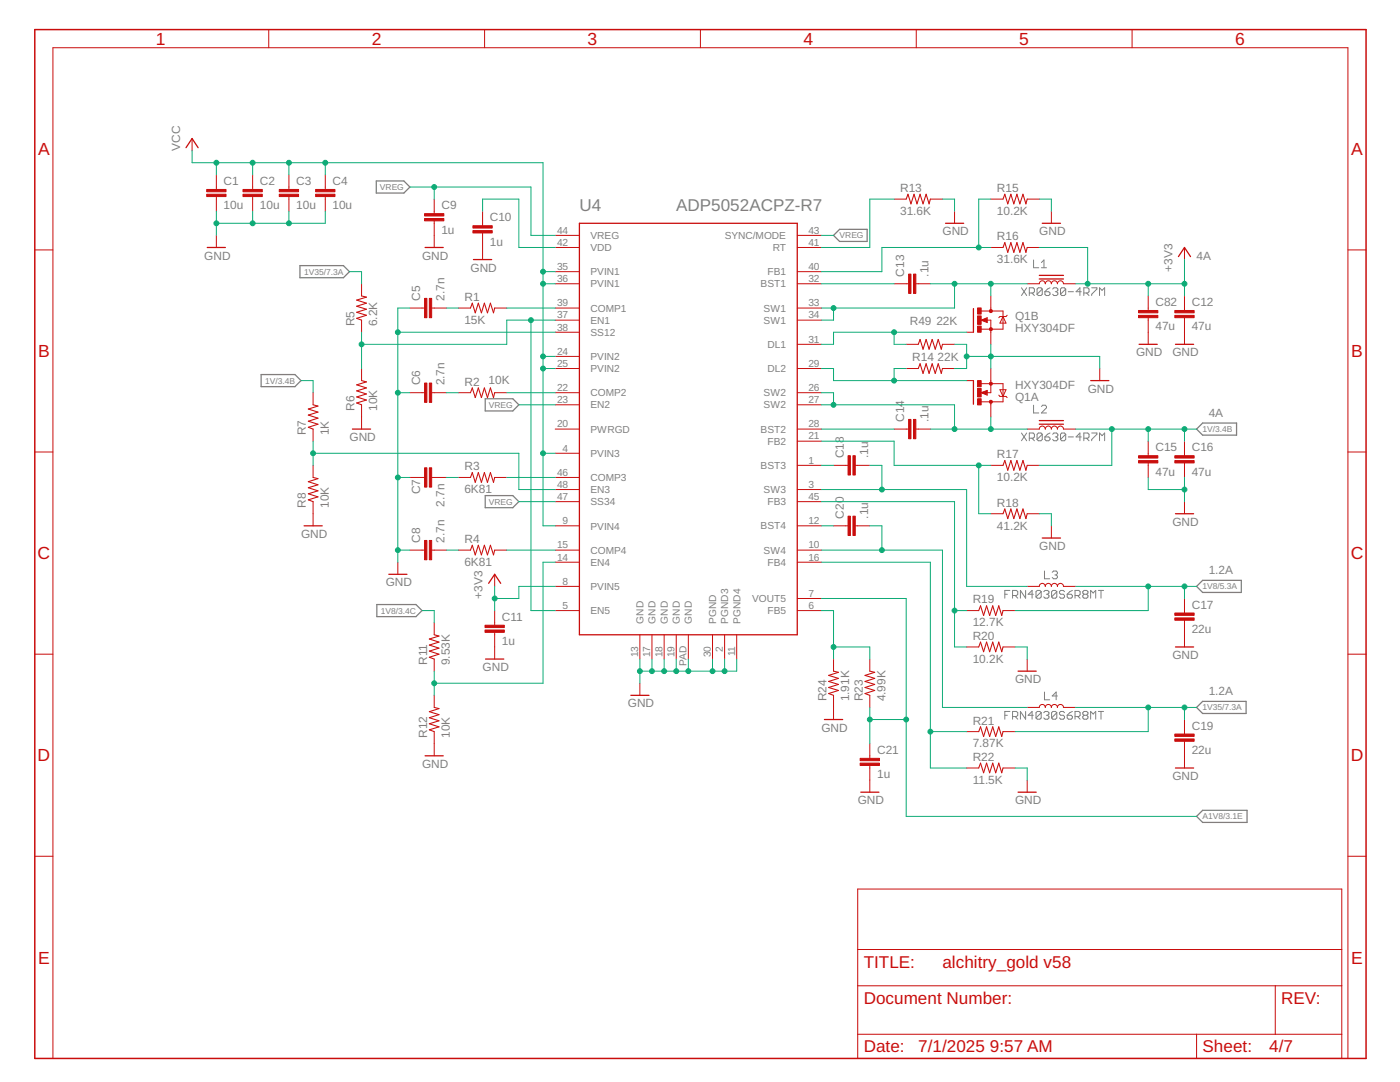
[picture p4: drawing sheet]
<svg xmlns="http://www.w3.org/2000/svg" width="279mm" height="216mm" viewBox="0 0 279 216" stroke-linecap="round" stroke-linejoin="round" font-family="sans-serif">
<g fill="none" stroke="#808080" stroke-width=".2">
<path d="M203.9 57.4l1 1.6M204.9 57.4l-1 1.6M205.4 58.5h.8l.2-.3v-.5l-.2-.3h-.8v1.6M205.9 58.5l.5 .5M206.3 51.9v1.5h1M207.8 53.4h1.1M207.8 52.4l.5-.5v1.5M208 57.7l-.2-.3h-.6l-.2 .3v1M208 57.7v1l-.2 .3h-.6l-.2-.3M208 57.7l-1 1M208.5 58.2h.8l.2 .3v.2l-.2 .3h-.5l-.3-.3zM209.5 57.4l-.5 .3-.5 .5"/>
<path d="M210.1 57.7l.2-.3h.6l.2 .3v.2l-.2 .3M210.6 58.2h.3M210.9 58.2l.2 .3v.2l-.2 .3h-.6l-.2-.3M212.7 57.7l-.3-.3h-.5l-.3 .3v1M212.7 57.7v1l-.3 .3h-.5l-.3-.3M212.7 57.7l-1.1 1M213.2 58.2h1M215.8 58.2h-1l.7-.8v1.6M216.3 58.5h.8l.2-.3v-.5l-.2-.3h-.8v1.6M216.8 58.5l.5 .5M217.9 57.4h1v.3l-1 1v.3M219.4 59v-1.6l.5 .5 .6-.5v1.6"/>
<path d="M203.9 86.4l1 1.5M204.9 86.4l-1 1.5M205.4 87.4h.8l.2-.2v-.5l-.2-.3h-.8v1.5M205.9 87.4l.5 .5M206.3 80.9v1.5h1M207.8 81.1l.3-.2h.5l.3 .2v.3l-1.1 1h1.1M208 86.7l-.2-.3h-.6l-.2 .3v1M208 86.7v1l-.2 .2h-.6l-.2-.2M208 86.7l-1 1M208.5 87.2h.8l.2 .2v.3l-.2 .2h-.5l-.3-.2zM209.5 86.4l-.5 .3-.5 .5M210.1 86.7l.2-.3h.6l.2 .3v.2l-.2 .3"/>
<path d="M210.6 87.2h.3M210.9 87.2l.2 .2v.3l-.2 .2h-.6l-.2-.2M212.7 86.7l-.3-.3h-.5l-.3 .3v1M212.7 86.7v1l-.3 .2h-.5l-.3-.2M212.7 86.7l-1.1 1M213.2 87.2h1M215.8 87.2h-1l.7-.8v1.5M216.3 87.4h.8l.2-.2v-.5l-.2-.3h-.8v1.5M216.8 87.4l.5 .5M217.9 86.4h1v.3l-1 1v.2M219.4 87.9v-1.5l.5 .5 .6-.5v1.5M200.5 118.6h.5"/>
<path d="M201.5 117.8h-1v1.6M202.1 118.8h.8l.2-.2v-.5l-.2-.3h-.8v1.6M202.6 118.8l.5 .6M204.7 117.8v1.6l-1.1-1.6v1.6M206.2 118.6h-1l.8-.8v1.6M207.8 118.1l-.3-.3h-.5l-.2 .3v1M207.8 118.1v1l-.3 .3h-.5l-.2-.3M207.8 118.1l-1 1M208.3 118.1l.3-.3h.5l.2 .3v.2l-.2 .3M208.4 113.9v1.6h1.1M208.8 118.6h.3M209.1 118.6l.2 .2v.3l-.2 .3h-.5l-.3-.3"/>
<path d="M210 114.2l.3-.3h.5l.2 .3v.2l-.2 .3M210.5 114.7h.3M210.8 114.7l.2 .3v.2l-.2 .3h-.5l-.3-.3M210.9 118.1l-.2-.3h-.6l-.2 .3v1M210.9 118.1v1l-.2 .3h-.6l-.2-.3M210.9 118.1l-1 1M212.4 118.1l-.2-.3h-.5l-.3 .3v.2l.3 .3h.5l.2 .2v.3l-.2 .3h-.5l-.3-.3M213 118.6h.8l.2 .2v.3l-.2 .3h-.6l-.2-.3zM214 117.8l-.5 .3-.5 .5M214.5 118.8h.8l.3-.2v-.5l-.3-.3h-.8v1.6M215.1 118.8l.5 .6M216.3 118.6l-.2-.3v-.2l.2-.3h.6l.2 .3v.2l-.2 .3"/>
<path d="M216.3 118.6h.6M216.3 118.6l-.2 .2v.3l.2 .3h.6l.2-.3v-.3l-.2-.2M217.7 119.4v-1.6l.5 .5 .5-.5v1.6M219.2 117.8h1M219.7 117.8v1.6M208.4 138.1v1.5h1.1M211 138.9h-1l.8-.8v1.5M200.5 142.7h.5M201.5 142h-1v1.5M202.1 143h.8l.2-.3v-.5l-.2-.2h-.8v1.5M202.6 143l.5 .5M204.7 142v1.5l-1.1-1.5v1.5"/>
<path d="M206.2 142.7h-1l.8-.7v1.5M207.8 142.2l-.3-.2h-.5l-.2 .2v1.1M207.8 142.2v1.1l-.3 .2h-.5l-.2-.2M207.8 142.2l-1 1.1M208.3 142.2l.3-.2h.5l.2 .2v.3l-.2 .2M208.8 142.7h.3M209.1 142.7l.2 .3v.3l-.2 .2h-.5l-.3-.2M210.9 142.2l-.2-.2h-.6l-.2 .2v1.1M210.9 142.2v1.1l-.2 .2h-.6l-.2-.2M210.9 142.2l-1 1.1M212.4 142.2l-.2-.2h-.5l-.3 .2v.3l.3 .2h.5l.2 .3v.3l-.2 .2h-.5l-.3-.2M213 142.7h.8l.2 .3v.3l-.2 .2h-.6l-.2-.2z"/>
<path d="M214 142l-.5 .2-.5 .5M214.5 143h.8l.3-.3v-.5l-.3-.2h-.8v1.5M215.1 143l.5 .5M216.3 142.7l-.2-.2v-.3l.2-.2h.6l.2 .2v.3l-.2 .2M216.3 142.7l-.2 .3v.3l.2 .2h.6l.2-.2v-.3l-.2-.3M216.3 142.7h.6M217.7 143.5v-1.5l.5 .5 .5-.5v1.5M219.2 142h1M219.7 142v1.5"/>
</g>
<path d="M75.1 36.1h5.5l1.2 1.2-1.2 1.2h-5.5zM59.9 53h8.6l1.2 1.2-1.2 1.2h-8.6zM167.6 45.8h5.5v2.4h-5.5l-1.3-1.2zM52.1 74.7h6.8l1.2 1.2-1.2 1.3h-6.8zM96.8 79.6h5.5l1.2 1.2-1.2 1.2h-5.5zM96.8 98.9h5.5l1.2 1.2-1.2 1.2h-5.5zM238.8 85.6l1.2-1.2h6.8v2.4h-6.8zM238.8 117l1.2-1.2h7.7v2.4h-7.7zM75.2 120.6h7.8l1.2 1.2-1.2 1.2h-7.8zM240 140h8.7v2.4h-8.7l-1.2-1.2zM240 161.7h8.9v2.4h-8.9l-1.2-1.2z" fill="none" stroke="#808080" stroke-width=".25"/>
<path d="M6.9 5.9h265.7v205.3h-265.7zM196.7 78.4h.2v-.3l-.8 .3 .8 .2M196.9 63.6l-.8 .3 .8 .2v-.2h-.2" fill="none" stroke="#c90d0c" stroke-width=".3"/>
<g fill="none" stroke="#c90d0c" stroke-width=".2">
<path d="M53.6 5.9v3.6M96.7 5.9v3.6M139.8 5.9v3.6M182.9 5.9v3.6M225.9 5.9v3.6M38.3 27.6v2.5M43.2 34.9v2.9M43.2 39.2v2.9M50.4 34.9v2.9M50.4 39.2v2.9M57.7 34.9v2.9M57.7 39.2v2.9"/>
<path d="M64.9 34.9v2.9M64.9 39.2v2.9M86.7 39.7v2.9M178.4 39.7h2.4M185.7 39.7h2.4M197.7 39.7h2.5M205 39.7h2.4M6.9 49.9h3.7M43.2 47v2.4M72.2 56.6v2.5M86.7 44.1v5.3M96.3 42.1v2.9"/>
<path d="M96.3 46.5v5.3M110.8 47h4.8M110.8 49.4h4.8M110.8 54.2h4.8M110.8 56.6h4.8M159.1 47h4.8M159.1 49.4h4.8M159.1 54.2h4.8M159.1 56.6h4.8M178.4 56.6h2.9M182.8 56.6h2.9M190.5 42.1v2.5"/>
<path d="M197.7 49.4h2.5M197.7 59.1v3M205 56.6h2.4a.6 .6 0 0 1 .6-.6 .6 .6 0 0 1 .6 .6 .6 .6 0 0 1 .6-.6 .6 .6 0 0 1 .6 .6 .6 .6 0 0 1 .6-.6 .6 .6 0 0 1 .6 .6 .6 .6 0 0 1 .6-.6 .6 .6 0 0 1 .6 .6h2.5M205 49.4h2.4M209.8 42.1v2.5M229.2 59.1v2.8M236.4 49.4v2.4M236.4 59.1v2.8M269 49.9h3.6M62.5 78.4v2.4M72.2 63.9v2.4M72.2 73.5v2.4"/>
<path d="M81.8 61.5h2.9M81.8 78.4h2.9M86.2 61.5h2.9M86.2 78.4h2.9M91.5 61.5h2.4M91.5 78.4h2.4M98.7 61.5h2.4M98.7 78.4h2.4M110.8 61.5h4.8M110.8 63.9h4.8M110.8 66.3h4.8M110.8 71.1h4.8"/>
<path d="M110.8 73.5h4.8M110.8 78.4h4.8M159.1 61.5h4.8M159.1 63.9h4.8M159.1 73.5h4.8M159.1 78.4h4.8M159.1 68.7h4.8M180.8 73.5h2.5M180.8 68.7h2.5M188.1 73.5h2.4M188.1 68.7h2.4M192.9 66.3h1.4"/>
<path d="M192.9 75.9h1.4M195.8 76.6h4.4v3.6h-4.4M195.8 63.9l1.2-.5v1zM195.8 78.4l1.2-.5v.9zM195.8 62.1h4.4v3.6h-4.4M196.9 63.9h.8v4.8M197.7 73.5v4.9h-.8M199.3 78.8l.3 .3h1.2l.2 .2M199.6 77.8h1.2l-.6 1.3zM200.2 63.2l.6 1.3h-1.2zM201 62.9l-.2 .3h-1.2l-.3 .2M219.5 73.5v2.4"/>
<path d="M229.2 63.4v5.3M236.4 63.4v5.3M6.9 90.2h3.7M62.5 85.6v2.4M62.5 92.9v2.4M72.2 80.8v4.8M81.8 95.3h2.9M86.2 95.3h2.9M91.5 95.3h2.4M98.7 95.3h2.4M110.8 85.6h4.8M110.8 80.8h4.8"/>
<path d="M110.8 90.4h4.8M110.8 95.3h4.8M110.8 97.7h4.8M159.1 85.6h4.8M159.1 80.8h4.8M159.1 97.7h4.8M159.1 88h4.8M159.1 92.9h4.8M166.3 92.9h2.9M170.7 92.9h2.9M178.4 85.6h2.9M182.8 85.6h2.9"/>
<path d="M197.7 92.9h2.5M197.7 80.2v3M205 85.6h2.4a.6 .6 0 0 1 .6-.6 .6 .6 0 0 1 .6 .6 .6 .6 0 0 1 .6-.6 .6 .6 0 0 1 .6 .6 .6 .6 0 0 1 .6-.6 .6 .6 0 0 1 .6 .6 .6 .6 0 0 1 .6-.6 .6 .6 0 0 1 .6 .6h2.5M205 92.9h2.4M229.2 88v2.9M229.2 92.4v2.9M236.4 88v2.9M236.4 92.4v2.9M269 90.2h3.6M62.5 100.1v4.8M79.4 112.2v2.4M81.8 109.8h2.9"/>
<path d="M86.2 109.8h2.9M91.5 109.8h2.4M98.7 109.8h2.4M98.7 114.6v2.4M110.8 100.1h4.8M110.8 104.9h4.8M110.8 109.8h4.8M110.8 112.2h4.8M110.8 117h4.8M159.1 100.1h4.8M159.1 104.9h4.8M159.1 109.8h4.8"/>
<path d="M159.1 112.2h4.8M159.1 119.4h4.8M166.3 104.9h2.9M170.7 104.9h2.9M197.7 102.5h2.5M205 117h2.4a.6 .6 0 0 1 .6-.6 .6 .6 0 0 1 .6 .6 .6 .6 0 0 1 .6-.6 .6 .6 0 0 1 .6 .6 .6 .6 0 0 1 .6-.6 .6 .6 0 0 1 .6 .6 .6 .6 0 0 1 .6-.6 .6 .6 0 0 1 .6 .6h2.5M205 102.5h2.4M209.8 104.9v2.5M236.4 100.1v2.4M236.4 119.4v2.9M6.9 130.5h3.7M86.7 124.2v2.5"/>
<path d="M86.7 131.5v2.4M86.7 138.7v2.5M98.7 121.8v2.9M98.7 126.2v5.3M110.8 121.8h4.8M127.7 126.7v4.8M127.7 136.3v2.4M130.1 126.7v4.8M132.5 126.7v4.8M135 126.7v4.8M137.4 126.7v4.8M142.2 126.7v4.8"/>
<path d="M144.6 126.7v4.8M147 126.7v4.8M159.1 121.8h4.8M166.3 131.5v2.4M166.3 138.7v4.9M173.6 131.5v2.4M173.6 138.7v2.5M192.9 121.8h2.4M192.9 129.1h2.4M200.2 121.8h2.4M200.2 129.1h2.4M205 131.5v2.4"/>
<path d="M236.4 123.8v5.3M269 130.5h3.6M86.7 146v4.8M173.6 148.4v2.9M173.6 152.8v5.3M192.9 146h2.4M192.9 153.2h2.4M200.2 146h2.4M200.2 153.2h2.4M205 141.2h2.4a.6 .6 0 0 1 .6-.6 .6 .6 0 0 1 .6 .6 .6 .6 0 0 1 .6-.6 .6 .6 0 0 1 .6 .6 .6 .6 0 0 1 .6-.6 .6 .6 0 0 1 .6 .6 .6 .6 0 0 1 .6-.6 .6 .6 0 0 1 .6 .6h2.5M205 155.7v2.4M236.4 143.6v2.9"/>
<path d="M236.4 147.9v5.3M6.9 170.9h3.7M171.2 177.4h96.6v33.8h-96.6zM269 170.9h3.6M171.2 196.7h96.6M171.2 189.5h96.6M254.5 196.7v9.7M10.6 211.2v-201.7h258.4v201.7M171.2 206.4h96.6M238.8 206.4v4.8"/>
</g>
<g fill="none" stroke="#c90d0c" stroke-width=".25">
<path d="M37.1 29.5l1.2-1.9 1.2 1.9M41.4 49.4h3.6M84.8 49.4h3.7M94.5 51.8h3.6M115.6 44.6h43.5v82.1h-43.5zM188.7 44.6h3.6M207.4 55.7h4.8M207.4 54.9h4.8M208 44.6h3.6M235.2 51.2l1.2-1.8 1.2 1.8M194.3 61.6v4.7M194.3 75.9v4.8"/>
<path d="M217.7 75.9h3.6M227.3 68.7h3.6M234.6 68.7h3.6M70.3 85.6h3.7M207.4 84.6h4.8M207.4 83.9h4.8M60.7 104.9h3.6M77.6 114.6h3.6M97.5 116.4l1.2-1.8 1.2 1.8M208 107.4h3.6M234.6 102.5h3.6M96.9 131.5h3.6"/>
<path d="M125.9 138.7h3.6M203.2 133.9h3.6M234.6 129.1h3.6M84.8 150.8h3.7M164.5 143.6h3.7M171.8 158.1h3.6M203.2 158.1h3.6M234.6 153.2h3.6"/>
</g>
<g fill="#c90d0c" stroke="#c90d0c" stroke-width=".2">
<path d="M48.5 38.8h3.8v.4h-3.8z"/>
<path d="M48.5 37.8h3.8v.5h-3.8z"/>
<path d="M41.3 38.8h3.8v.4h-3.8z"/>
<path d="M41.3 37.8h3.8v.5h-3.8z"/>
<path d="M55.7 38.8h3.9v.4h-3.9z"/>
<path d="M55.7 37.8h3.9v.5h-3.9z"/>
<path d="M63 38.8h3.8v.4h-3.8z"/>
<path d="M63 37.8h3.8v.5h-3.8z"/>
<path d="M85.7 59.5h.4v3.9h-.4z"/>
<path d="M84.7 59.5h.5v3.9h-.5z"/>
<path d="M85.7 76.4h.4v3.9h-.4z"/>
<path d="M84.7 76.4h.5v3.9h-.5z"/>
<path d="M85.7 93.3h.4v3.9h-.4z"/>
<path d="M84.7 93.3h.5v3.9h-.5z"/>
<path d="M85.7 107.8h.4v3.9h-.4z"/>
<path d="M84.7 107.8h.5v3.9h-.5z"/>
<path d="M84.7 43.6h3.9v.5h-3.9z"/>
<path d="M84.7 42.6h3.9v.5h-3.9z"/>
<path d="M94.4 46h3.8v.5h-3.8z"/>
<path d="M94.4 45h3.8v.5h-3.8z"/>
<path d="M96.8 125.7h3.8v.5h-3.8z"/>
<path d="M96.8 124.8h3.8v.4h-3.8z"/>
<path d="M182.3 54.7h.5v3.8h-.5z"/>
<path d="M181.3 54.7h.5v3.8h-.5z"/>
<path d="M182.3 83.7h.5v3.8h-.5z"/>
<path d="M181.3 83.7h.5v3.8h-.5z"/>
<path d="M170.2 90.9h.5v3.9h-.5z"/>
<path d="M169.2 90.9h.5v3.9h-.5z"/>
<path d="M170.2 103h.5v3.8h-.5z"/>
<path d="M169.2 103h.5v3.8h-.5z"/>
<path d="M171.7 152.3h3.8v.4h-3.8z"/>
<path d="M171.7 151.3h3.8v.5h-3.8z"/>
<path d="M234.5 62.9h3.8v.5h-3.8z"/>
<path d="M234.5 62h3.8v.4h-3.8z"/>
<path d="M227.2 91.9h3.9v.5h-3.9z"/>
<path d="M227.2 90.9h3.9v.5h-3.9z"/>
<path d="M234.5 91.9h3.8v.5h-3.8z"/>
<path d="M234.5 90.9h3.8v.5h-3.8z"/>
<path d="M227.2 62.9h3.9v.5h-3.9z"/>
<path d="M227.2 62h3.9v.4h-3.9z"/>
<path d="M234.5 123.3h3.8v.5h-3.8z"/>
<path d="M234.5 122.3h3.8v.5h-3.8z"/>
<path d="M234.5 147.4h3.8v.5h-3.8z"/>
<path d="M234.5 146.5h3.8v.4h-3.8z"/>
<path d="M195.1 65.1h.7v1.2h-.7z"/>
<path d="M195.1 61.4h.7v1.3h-.7z"/>
<path d="M195.1 63h.7v1.7h-.7z"/>
<path d="M195.1 75.9h.7v1.3h-.7z"/>
<path d="M195.1 79.6h.7v1.2h-.7z"/>
<path d="M195.1 77.5h.7v1.7h-.7z"/>
</g>
<g fill="none" stroke="#c90d0c" stroke-width=".21">
<path d="M180.8 39.7l.4-.9 .6 1.9 .6-1.9 .6 1.9 .6-1.9 .6 1.9 .6-1.9 .6 1.9 .3-1M200.2 39.7l.3-.9 .6 1.9 .6-1.9 .6 1.9 .6-1.9 .6 1.9 .7-1.9 .5 1.9 .3-1M72.2 59.1l.9 .2-1.9 .6 1.9 .6-1.9 .6 1.9 .6-1.9 .6 1.9 .6-1.9 .6 1 .4M200.2 49.4l.3-1 .6 2 .6-2 .6 2 .6-2 .6 2 .7-2 .5 2 .3-1M72.2 75.9l.9 .3-1.9 .6 1.9 .6-1.9 .6 1.9 .6-1.9 .6 1.9 .6-1.9 .6 1 .4M93.9 61.5l.4-1 .5 1.9 .7-1.9 .6 1.9 .6-1.9 .6 1.9 .6-1.9 .6 1.9 .2-.9M93.9 78.4l.4-1 .5 1.9 .7-1.9 .6 1.9 .6-1.9 .6 1.9 .6-1.9 .6 1.9 .2-.9M183.3 73.5l.3-.9 .6 1.9 .6-1.9 .6 1.9 .6-1.9 .6 1.9 .6-1.9 .7 1.9 .2-1M183.3 68.7l.3-1 .6 2 .6-2 .6 2 .6-2 .6 2 .6-2 .7 2 .2-1M62.5 80.8l1 .2-2 .6 2 .6-2 .6 2 .6-2 .7 2 .5-2 .7 1 .3M62.5 95.3l1 .2-2 .6 2 .6-2 .6 2 .6-2 .6 2 .6-2 .6 1 .4M93.9 95.3l.4-1 .5 1.9 .7-1.9 .6 1.9 .6-1.9 .6 1.9 .6-1.9 .6 1.9 .2-.9"/>
<path d="M200.2 92.9l.3-1 .6 1.9 .6-1.9 .6 1.9 .6-1.9 .6 1.9 .7-1.9 .5 1.9 .3-.9M93.9 109.8l.4-1 .5 1.9 .7-1.9 .6 1.9 .6-1.9 .6 1.9 .6-1.9 .6 1.9 .2-.9M200.2 102.5l.3-.9 .6 1.9 .6-1.9 .6 1.9 .6-1.9 .6 1.9 .7-1.9 .5 1.9 .3-1M86.7 126.7l.9 .2-1.9 .6 1.9 .6-1.9 .6 1.9 .6-1.9 .6 1.9 .6-1.9 .6 1 .4M166.3 133.9l1 .3-1.9 .6 1.9 .6-1.9 .6 1.9 .6-1.9 .6 1.9 .6-1.9 .6 .9 .3M173.6 133.9l1 .3-2 .6 2 .6-2 .6 2 .6-2 .6 2 .6-2 .6 1 .3M195.3 121.8l.4-.9 .6 1.9 .6-1.9 .6 1.9 .6-1.9 .6 1.9 .6-1.9 .6 1.9 .3-1M195.3 129.1l.4-1 .6 1.9 .6-1.9 .6 1.9 .6-1.9 .6 1.9 .6-1.9 .6 1.9 .3-.9M86.7 141.2l.9 .2-1.9 .6 1.9 .6-1.9 .6 1.9 .6-1.9 .6 1.9 .6-1.9 .6 1 .4M195.3 146l.4-1 .6 2 .6-2 .6 2 .6-2 .6 2 .6-2 .6 2 .3-1M195.3 153.2l.4-.9 .6 1.9 .6-1.9 .6 1.9 .6-1.9 .6 1.9 .6-1.9 .6 1.9 .3-1"/>
</g>
<g fill="#c90d0c" stroke="#c90d0c" stroke-width=".2">
<path d="M197.5 65.5l.2-.1 .3 .1v.4h-.5z" fill-rule="evenodd"/>
<path d="M197.5 61.8l.2-.1 .3 .1v.5h-.5z" fill-rule="evenodd"/>
<path d="M197.5 76.3h.5v.5l-.3 .1-.2-.1z" fill-rule="evenodd"/>
<path d="M197.5 79.9h.5v.5l-.3 .1-.2-.1z" fill-rule="evenodd"/>
</g>
<g fill="none" stroke="#0dab76" stroke-width=".2">
<path d="M38.3 30.1v2.4h70.1v72.4h2.4M43.2 32.5v2.4M50.4 32.5v2.4M57.7 32.5v2.4M64.9 32.5v2.4M81.8 37.3h24.2v9.7h4.8M86.7 37.3v2.4M178.4 39.7h-4.8v9.7h-9.7M188.1 39.7h2.4v2.4M197.7 39.7h-2.4v9.7M207.4 39.7h2.4v2.4M43.2 42.1v4.9"/>
<path d="M50.4 42.1v2.5M57.7 42.1v2.5M64.9 42.1v2.5h-21.7M69.7 54.2h2.5v2.4M96.3 42.1v-2.4h7.2v9.7h7.3M108.4 56.6h2.4M108.4 54.2h2.4M163.9 47h2.4M163.9 56.6h14.5M185.7 56.6h19.3M190.5 56.6v4.9h-26.6M197.7 56.6v2.5"/>
<path d="M197.7 49.4h-21.7v4.8h-12.1M207.4 49.4h9.7v7.2M214.7 56.6h21.7M229.2 56.6v2.5M236.4 51.8v7.3M60.1 75.9h2.4v2.5M72.2 66.3v7.2M79.4 78.4h2.4M79.4 66.3h31.4M81.8 61.5h-2.4v50.7M89.1 78.4h2.4M89.1 61.5h2.4"/>
<path d="M101.1 78.4h9.7M101.1 61.5h9.7M106 63.9v57.9h4.8M108.4 71.1h2.4M108.4 73.5h2.4M110.8 63.9h-9.7v4.8h-28.9M163.9 78.4h2.4v2.4M163.9 73.5h2.4v2.4h26.6M166.3 61.5v2.4h-2.4M178.4 66.3v2.4h2.4M180.8 73.5h-2.4v2.4M190.5 68.7h2.4v4.8h-2.4"/>
<path d="M192.9 66.3h-26.6v2.4h-2.4M192.9 71.1h26.6v2.4M197.7 68.7v4.8M62.5 90.4h41v7.3h7.3M62.5 88v4.9M79.4 95.3h2.4M89.1 95.3h2.4M101.1 95.3h9.7M103.5 80.8h7.3M108.4 90.4h2.4M163.9 80.8h26.6v4.8M163.9 97.7h29v19.3h12.1"/>
<path d="M163.9 85.6h14.5M163.9 92.9h2.4M163.9 88h14.5v4.9h19.3M173.6 92.9h2.4v4.8M185.7 85.6h19.3M195.3 92.9v9.6h2.4M197.7 83.2v2.4M214.7 85.6h24.1M221.9 85.6v7.3h-14.5M229.2 85.6v2.4M229.2 95.3v2.4h7.2M236.4 85.6v2.4"/>
<path d="M236.4 95.3v4.8M79.4 109.8h2.4M89.1 109.8h2.4M98.7 117v4.8M101.1 109.8h9.7M103.5 100.1h7.3M110.8 117h-7.3v2.4h-4.8M110.8 112.2h-2.4v24.1h-21.7M163.9 109.8h24.2v31.4h16.9M163.9 100.1h26.6v29h2.4M163.9 112.2h21.8v41h7.2M163.9 119.4h16.9v43.5h58"/>
<path d="M163.9 104.9h2.4M173.6 104.9h2.4v4.9M207.4 102.5h2.4v2.4M214.7 117h24.1M229.2 117v4.8h-26.6M236.4 117v2.4M84.2 121.8h2.5v2.4M86.7 133.9v4.8M127.7 131.5v4.8M130.1 131.5v2.4M132.5 131.5v2.4M135 131.5v2.4"/>
<path d="M137.4 131.5v2.4M142.2 131.5v2.4M144.6 131.5v2.4M147 131.5v2.4h-19.3M163.9 121.8h2.4v9.7M166.3 129.1h7.3v2.4M190.5 121.8h2.4M202.6 129.1h2.4v2.4M173.6 141.2v7.2M173.6 143.6h7.2M185.7 146h7.2M202.6 153.2h2.4v2.5"/>
<path d="M214.7 141.2h24.1M229.2 141.2v4.8h-26.6M236.4 141.2v2.4"/>
</g>
<g fill="#0dab76" stroke="#0dab76" stroke-width=".2">
<circle cx="79.4" cy="78.4" r=".49"/>
<circle cx="79.4" cy="95.3" r=".49"/>
<circle cx="79.4" cy="109.8" r=".49"/>
<circle cx="79.4" cy="66.3" r=".49"/>
<circle cx="43.2" cy="44.6" r=".49"/>
<circle cx="50.4" cy="44.6" r=".49"/>
<circle cx="57.7" cy="44.6" r=".49"/>
<circle cx="192.9" cy="71.1" r=".49"/>
<circle cx="197.7" cy="71.1" r=".49"/>
<circle cx="236.4" cy="97.7" r=".49"/>
<circle cx="127.7" cy="133.9" r=".49"/>
<circle cx="130.1" cy="133.9" r=".49"/>
<circle cx="132.5" cy="133.9" r=".49"/>
<circle cx="135" cy="133.9" r=".49"/>
<circle cx="137.4" cy="133.9" r=".49"/>
<circle cx="142.2" cy="133.9" r=".49"/>
<circle cx="144.6" cy="133.9" r=".49"/>
<circle cx="106" cy="63.9" r=".49"/>
<circle cx="72.2" cy="68.7" r=".49"/>
<circle cx="86.7" cy="37.3" r=".49"/>
<circle cx="62.5" cy="90.4" r=".49"/>
<circle cx="86.7" cy="136.3" r=".49"/>
<circle cx="98.7" cy="119.4" r=".49"/>
<circle cx="217.1" cy="56.6" r=".49"/>
<circle cx="236.4" cy="56.6" r=".49"/>
<circle cx="229.2" cy="56.6" r=".49"/>
<circle cx="221.9" cy="85.6" r=".49"/>
<circle cx="229.2" cy="85.6" r=".49"/>
<circle cx="236.4" cy="85.6" r=".49"/>
<circle cx="236.4" cy="141.2" r=".49"/>
<circle cx="229.2" cy="141.2" r=".49"/>
<circle cx="236.4" cy="117" r=".49"/>
<circle cx="229.2" cy="117" r=".49"/>
<circle cx="178.4" cy="66.3" r=".49"/>
<circle cx="178.4" cy="75.9" r=".49"/>
<circle cx="166.3" cy="61.5" r=".49"/>
<circle cx="190.5" cy="56.6" r=".49"/>
<circle cx="197.7" cy="56.6" r=".49"/>
<circle cx="195.3" cy="49.4" r=".49"/>
<circle cx="166.3" cy="80.8" r=".49"/>
<circle cx="190.5" cy="85.6" r=".49"/>
<circle cx="197.7" cy="85.6" r=".49"/>
<circle cx="195.3" cy="92.9" r=".49"/>
<circle cx="176" cy="97.7" r=".49"/>
<circle cx="190.5" cy="121.8" r=".49"/>
<circle cx="176" cy="109.8" r=".49"/>
<circle cx="185.7" cy="146" r=".49"/>
<circle cx="166.3" cy="129.1" r=".49"/>
<circle cx="180.8" cy="143.6" r=".49"/>
<circle cx="173.6" cy="143.6" r=".49"/>
<circle cx="43.2" cy="32.5" r=".49"/>
<circle cx="50.4" cy="32.5" r=".49"/>
<circle cx="57.7" cy="32.5" r=".49"/>
<circle cx="64.9" cy="32.5" r=".49"/>
<circle cx="108.4" cy="54.2" r=".49"/>
<circle cx="108.4" cy="56.6" r=".49"/>
<circle cx="108.4" cy="71.1" r=".49"/>
<circle cx="108.4" cy="73.5" r=".49"/>
<circle cx="108.4" cy="90.4" r=".49"/>
</g>
<g font-size="3.5" fill="#c90d0c">
<text x="31.1" y="9">1</text>
<text x="74.2" y="9">2</text>
<text x="117.3" y="9">3</text>
<text x="160.3" y="9">4</text>
<text x="203.4" y="9">5</text>
<text x="246.5" y="9">6</text>
<text x="7.6" y="30.9">A</text>
<text x="269.6" y="30.9">A</text>
<text x="7.6" y="71.3">B</text>
<text x="269.6" y="71.3">B</text>
<text x="7.5" y="111.6">C</text>
<text x="269.6" y="111.6">C</text>
<text x="7.5" y="151.9">D</text>
<text x="269.6" y="151.9">D</text>
<text x="7.6" y="192.3">E</text>
<text x="269.6" y="192.3">E</text>
</g>
<g font-size="3.4" fill="#808080">
<text x="115.6" y="42.1">U4</text>
<text x="135" y="42.1">ADP5052ACPZ-R7</text>
</g>
<g font-size="3.4" fill="#c90d0c">
<text x="172.4" y="193.1">TITLE:</text>
<text x="188.1" y="193.1">alchitry_gold v58</text>
<text x="172.4" y="200.3">Document Number:</text>
<text x="255.7" y="200.3">REV:</text>
<text x="172.4" y="210">Date:</text>
<text x="183.3" y="210">7/1/2025</text>
<text x="197.5" y="210">9:57 AM</text>
<text x="240" y="210">Sheet:</text>
<text x="253.3" y="210">4/7</text>
</g>
<g font-size="2.4" fill="#808080">
<text x="35.9" y="30.1" transform="rotate(-90 35.9 30.1)">VCC</text>
<text x="44.6" y="41.8">10u</text>
<text x="44.6" y="36.9">C1</text>
<text x="51.9" y="41.8">10u</text>
<text x="51.9" y="36.9">C2</text>
<text x="59.1" y="41.8">10u</text>
<text x="59.1" y="36.9">C3</text>
<text x="66.4" y="41.8">10u</text>
<text x="66.4" y="36.9">C4</text>
<text x="88.1" y="41.8">C9</text>
<text x="179.6" y="38.3">R13</text>
<text x="199" y="38.3">R15</text>
<text x="88.1" y="46.6">1u</text>
<text x="97.8" y="44.2">C10</text>
<text x="179.6" y="42.9">31.6K</text>
<text x="188.1" y="47">GND</text>
<text x="199" y="42.9">10.2K</text>
<text x="199" y="48">R16</text>
<text x="207.4" y="47">GND</text>
<text x="40.8" y="51.8">GND</text>
<text x="84.2" y="51.8">GND</text>
<text x="97.8" y="49">1u</text>
<text x="199" y="52.5">31.6K</text>
<text x="238.8" y="51.8">4A</text>
<text x="93.9" y="54.2">GND</text>
<text x="180.5" y="55.2" transform="rotate(-90 180.5 55.2)">C13</text>
<text x="185.3" y="55.2" transform="rotate(-90 185.3 55.2)">.1u</text>
<text x="234" y="54.2" transform="rotate(-90 234 54.2)">+3V3</text>
<text x="70.7" y="65.1" transform="rotate(-90 70.7 65.1)">R5</text>
<text x="75.3" y="65.1" transform="rotate(-90 75.3 65.1)">6.2K</text>
<text x="83.9" y="60" transform="rotate(-90 83.9 60)">C5</text>
<text x="88.7" y="60" transform="rotate(-90 88.7 60)">2.7n</text>
<text x="92.7" y="64.6">15K</text>
<text x="92.7" y="60">R1</text>
<text x="181.6" y="64.9">R49</text>
<text x="186.9" y="64.8">22K</text>
<text x="202.6" y="63.9">Q1B</text>
<text x="230.6" y="65.9">47u</text>
<text x="230.6" y="61.1">C82</text>
<text x="237.8" y="65.9">47u</text>
<text x="237.8" y="61.1">C12</text>
<text x="202.6" y="66.3">HXY304DF</text>
<text x="226.7" y="71.1">GND</text>
<text x="234" y="71.1">GND</text>
<text x="83.9" y="76.9" transform="rotate(-90 83.9 76.9)">C6</text>
<text x="88.7" y="76.9" transform="rotate(-90 88.7 76.9)">2.7n</text>
<text x="92.7" y="76.9">R2</text>
<text x="97.5" y="76.7">10K</text>
<text x="182" y="72.1">R14</text>
<text x="187.1" y="72.1">22K</text>
<text x="202.6" y="77.6">HXY304DF</text>
<text x="70.7" y="82" transform="rotate(-90 70.7 82)">R6</text>
<text x="75.3" y="82" transform="rotate(-90 75.3 82)">10K</text>
<text x="202.6" y="80.1">Q1A</text>
<text x="217.1" y="78.4">GND</text>
<text x="241.2" y="83.2">4A</text>
<text x="61.1" y="86.8" transform="rotate(-90 61.1 86.8)">R7</text>
<text x="65.6" y="86.8" transform="rotate(-90 65.6 86.8)">1K</text>
<text x="69.7" y="88">GND</text>
<text x="180.5" y="84.2" transform="rotate(-90 180.5 84.2)">C14</text>
<text x="185.3" y="84.2" transform="rotate(-90 185.3 84.2)">.1u</text>
<text x="92.7" y="93.8">R3</text>
<text x="168.4" y="91.4" transform="rotate(-90 168.4 91.4)">C18</text>
<text x="173.2" y="91.4" transform="rotate(-90 173.2 91.4)">.1u</text>
<text x="199" y="96">10.2K</text>
<text x="199" y="91.4">R17</text>
<text x="230.6" y="94.9">47u</text>
<text x="230.6" y="90.1">C15</text>
<text x="237.8" y="94.9">47u</text>
<text x="237.8" y="90.1">C16</text>
<text x="61.1" y="101.3" transform="rotate(-90 61.1 101.3)">R8</text>
<text x="65.6" y="101.3" transform="rotate(-90 65.6 101.3)">10K</text>
<text x="83.9" y="98.7" transform="rotate(-90 83.9 98.7)">C7</text>
<text x="88.7" y="101.1" transform="rotate(-90 88.7 101.1)">2.7n</text>
<text x="92.7" y="98.4">6K81</text>
<text x="199" y="101.1">R18</text>
<text x="60.1" y="107.3">GND</text>
<text x="168.4" y="103.5" transform="rotate(-90 168.4 103.5)">C20</text>
<text x="173.2" y="103.5" transform="rotate(-90 173.2 103.5)">.1u</text>
<text x="199" y="105.7">41.2K</text>
<text x="234" y="104.9">GND</text>
<text x="83.9" y="108.3" transform="rotate(-90 83.9 108.3)">C8</text>
<text x="88.7" y="108.3" transform="rotate(-90 88.7 108.3)">2.7n</text>
<text x="92.7" y="112.9">6K81</text>
<text x="92.7" y="108.3">R4</text>
<text x="207.4" y="109.8">GND</text>
<text x="77" y="117">GND</text>
<text x="96.3" y="119.4" transform="rotate(-90 96.3 119.4)">+3V3</text>
<text x="241.2" y="114.6">1.2A</text>
<text x="100.2" y="123.9">C11</text>
<text x="194.1" y="125">12.7K</text>
<text x="194.1" y="120.4">R19</text>
<text x="237.8" y="121.5">C17</text>
<text x="100.2" y="128.7">1u</text>
<text x="194.1" y="127.7">R20</text>
<text x="234" y="131.5">GND</text>
<text x="237.8" y="126.3">22u</text>
<text x="85.2" y="132.7" transform="rotate(-90 85.2 132.7)">R11</text>
<text x="89.8" y="132.7" transform="rotate(-90 89.8 132.7)">9.53K</text>
<text x="96.3" y="133.9">GND</text>
<text x="194.1" y="132.2">10.2K</text>
<text x="202.6" y="136.3">GND</text>
<text x="125.3" y="141.2">GND</text>
<text x="164.9" y="140" transform="rotate(-90 164.9 140)">R24</text>
<text x="169.5" y="140" transform="rotate(-90 169.5 140)">1.91K</text>
<text x="172.2" y="140" transform="rotate(-90 172.2 140)">R23</text>
<text x="176.7" y="140" transform="rotate(-90 176.7 140)">4.99K</text>
<text x="241.2" y="138.7">1.2A</text>
<text x="85.2" y="147.2" transform="rotate(-90 85.2 147.2)">R12</text>
<text x="89.8" y="147.2" transform="rotate(-90 89.8 147.2)">10K</text>
<text x="163.9" y="146">GND</text>
<text x="194.1" y="149.1">7.87K</text>
<text x="194.1" y="144.6">R21</text>
<text x="237.8" y="145.6">C19</text>
<text x="84.2" y="153.2">GND</text>
<text x="175" y="155.3">1u</text>
<text x="175" y="150.5">C21</text>
<text x="194.1" y="151.8">R22</text>
<text x="234" y="155.7">GND</text>
<text x="237.8" y="150.5">22u</text>
<text x="171.2" y="160.5">GND</text>
<text x="194.1" y="156.4">11.5K</text>
<text x="202.6" y="160.5">GND</text>
</g>
<g font-size="2" fill="#808080">
<text x="111.2" y="46.6">44</text>
<text x="117.9" y="47.7">VREG</text>
<text x="144.6" y="47.7">SYNC/MODE</text>
<text x="161.3" y="46.6">43</text>
<text x="111.2" y="49">42</text>
<text x="111.2" y="53.9">35</text>
<text x="117.9" y="50.1">VDD</text>
<text x="154.2" y="50.1">RT</text>
<text x="161.3" y="49">41</text>
<text x="161.3" y="53.9">40</text>
<text x="111.2" y="56.3">36</text>
<text x="117.9" y="54.9">PVIN1</text>
<text x="117.9" y="57.4">PVIN1</text>
<text x="151.8" y="57.3">BST1</text>
<text x="153.2" y="54.9">FB1</text>
<text x="161.3" y="56.3">32</text>
<text x="111.2" y="61.1">39</text>
<text x="111.2" y="63.5">37</text>
<text x="111.2" y="66">38</text>
<text x="117.9" y="62.2">COMP1</text>
<text x="117.9" y="64.6">EN1</text>
<text x="152.4" y="62.2">SW1</text>
<text x="152.4" y="64.6">SW1</text>
<text x="161.3" y="61.1">33</text>
<text x="161.3" y="63.5">34</text>
<text x="111.2" y="70.8">24</text>
<text x="117.9" y="67">SS12</text>
<text x="117.9" y="71.8">PVIN2</text>
<text x="153.2" y="69.4">DL1</text>
<text x="161.3" y="68.4">31</text>
<text x="111.2" y="73.2">25</text>
<text x="117.9" y="74.3">PVIN2</text>
<text x="153.2" y="74.3">DL2</text>
<text x="161.3" y="73.2">29</text>
<text x="111.2" y="78">22</text>
<text x="111.2" y="80.4">23</text>
<text x="117.9" y="79.1">COMP2</text>
<text x="117.9" y="81.5">EN2</text>
<text x="152.4" y="79.1">SW2</text>
<text x="152.4" y="81.5">SW2</text>
<text x="161.3" y="78">26</text>
<text x="161.3" y="80.4">27</text>
<text x="111.2" y="85.3">20</text>
<text x="117.9" y="86.3">PWRGD</text>
<text x="151.8" y="86.3">BST2</text>
<text x="153.2" y="88.7">FB2</text>
<text x="161.3" y="85.3">28</text>
<text x="161.3" y="87.7">21</text>
<text x="111.2" y="94.9">46</text>
<text x="112.3" y="90.1">4</text>
<text x="117.9" y="91.2">PVIN3</text>
<text x="117.9" y="96">COMP3</text>
<text x="151.8" y="93.6">BST3</text>
<text x="161.3" y="92.5">1</text>
<text x="111.2" y="97.4">48</text>
<text x="111.2" y="99.8">47</text>
<text x="117.9" y="98.4">EN3</text>
<text x="117.9" y="100.8">SS34</text>
<text x="152.4" y="98.4">SW3</text>
<text x="153.2" y="100.8">FB3</text>
<text x="161.3" y="99.8">45</text>
<text x="161.3" y="97.4">3</text>
<text x="112.3" y="104.6">9</text>
<text x="117.9" y="105.7">PVIN4</text>
<text x="151.8" y="105.6">BST4</text>
<text x="161.3" y="104.6">12</text>
<text x="111.2" y="109.4">15</text>
<text x="111.2" y="111.8">14</text>
<text x="117.9" y="110.5">COMP4</text>
<text x="117.9" y="112.9">EN4</text>
<text x="152.4" y="110.5">SW4</text>
<text x="153.2" y="112.9">FB4</text>
<text x="161.3" y="111.8">16</text>
<text x="161.3" y="109.4">10</text>
<text x="112.3" y="116.7">8</text>
<text x="117.9" y="117.7">PVIN5</text>
<text x="161.3" y="119.1">7</text>
<text x="112.3" y="121.5">5</text>
<text x="117.9" y="122.6">EN5</text>
<text x="128.4" y="124.4" transform="rotate(-90 128.4 124.4)">GND</text>
<text x="130.8" y="124.4" transform="rotate(-90 130.8 124.4)">GND</text>
<text x="133.3" y="124.4" transform="rotate(-90 133.3 124.4)">GND</text>
<text x="135.7" y="124.4" transform="rotate(-90 135.7 124.4)">GND</text>
<text x="138.1" y="124.4" transform="rotate(-90 138.1 124.4)">GND</text>
<text x="142.9" y="124.4" transform="rotate(-90 142.9 124.4)">PGND</text>
<text x="145.3" y="124.4" transform="rotate(-90 145.3 124.4)">PGND3</text>
<text x="147.8" y="124.4" transform="rotate(-90 147.8 124.4)">PGND4</text>
<text x="150.1" y="120.1">VOUT5</text>
<text x="153.2" y="122.6">FB5</text>
<text x="161.3" y="121.5">6</text>
<text x="127.4" y="131.1" transform="rotate(-90 127.4 131.1)">13</text>
<text x="129.8" y="131.1" transform="rotate(-90 129.8 131.1)">17</text>
<text x="132.2" y="131.1" transform="rotate(-90 132.2 131.1)">18</text>
<text x="134.6" y="131.1" transform="rotate(-90 134.6 131.1)">19</text>
<text x="141.9" y="131.1" transform="rotate(-90 141.9 131.1)">30</text>
<text x="144.3" y="130" transform="rotate(-90 144.3 130)">2</text>
<text x="146.7" y="131" transform="rotate(-90 146.7 131)">11</text>
<text x="137" y="132.9" transform="rotate(-90 137 132.9)">PAD</text>
</g>
<g font-size="1.7" fill="#808080">
<text x="75.8" y="37.9">VREG</text>
<text x="167.6" y="47.6">VREG</text>
<text x="60.7" y="54.8">1V35/7.3A</text>
<text x="52.9" y="76.6">1V/3.4B</text>
<text x="97.6" y="81.4">VREG</text>
<text x="240" y="86.2">1V/3.4B</text>
<text x="97.6" y="100.7">VREG</text>
<text x="240" y="117.6">1V8/5.3A</text>
<text x="76" y="122.4">1V8/3.4C</text>
<text x="240" y="141.8">1V35/7.3A</text>
<text x="240" y="163.5">A1V8/3.1E</text>
</g>
</svg>
